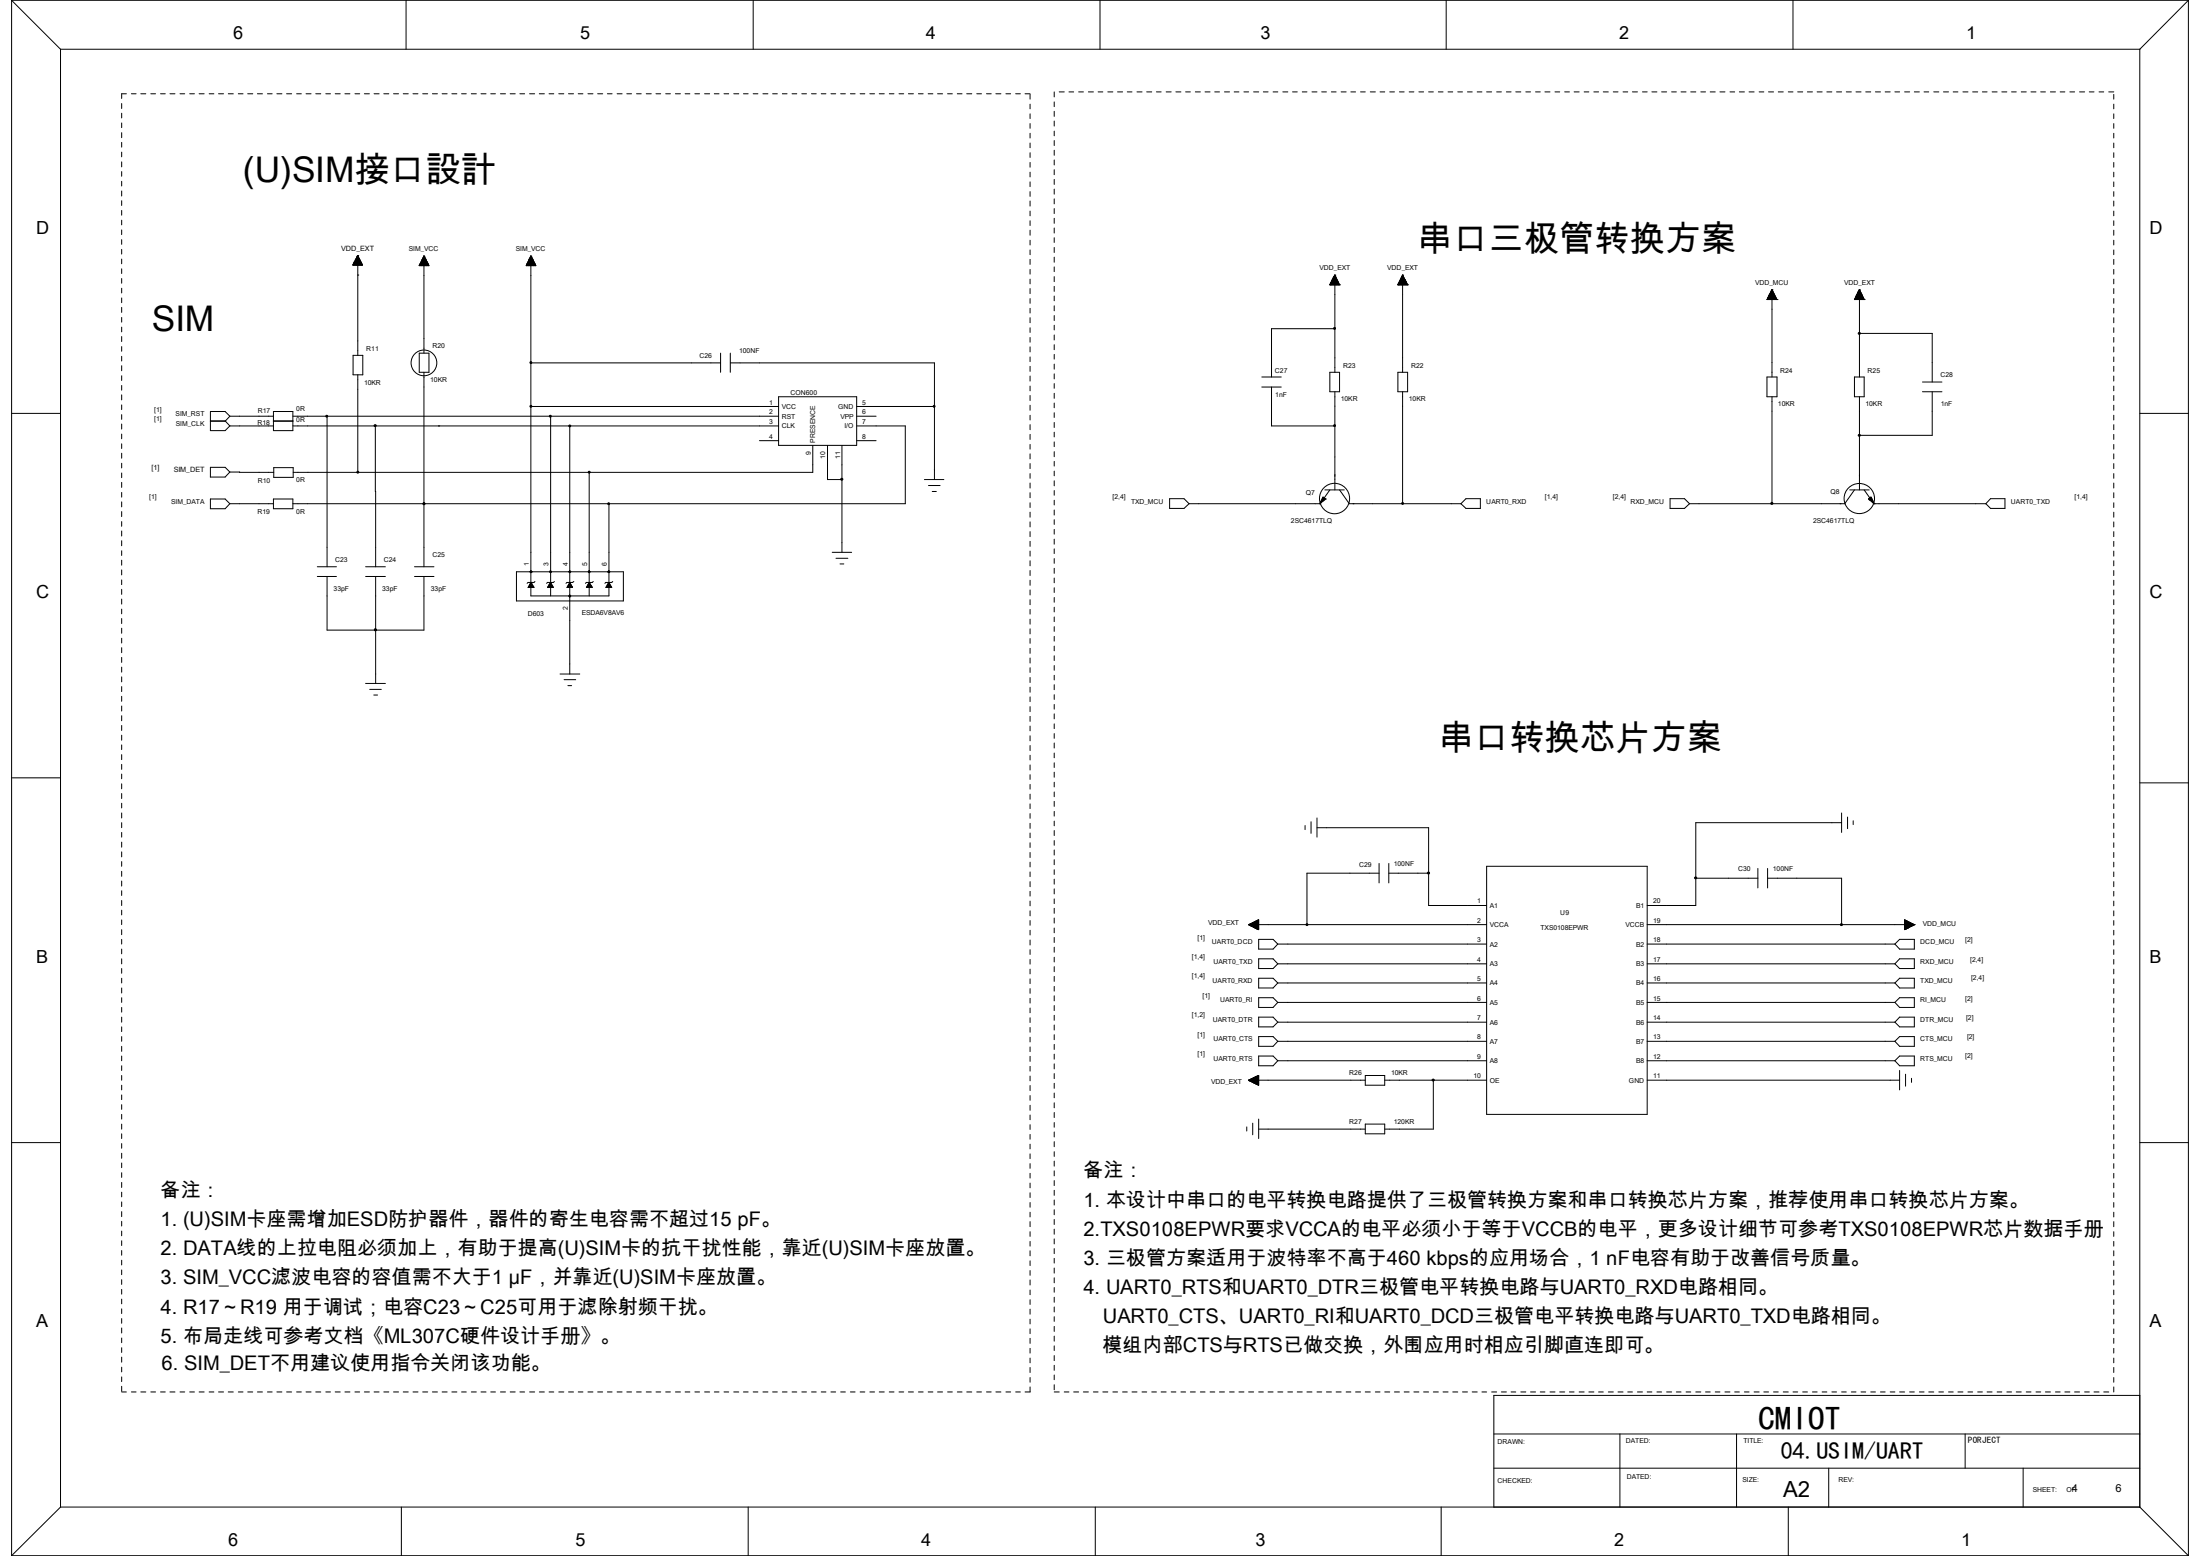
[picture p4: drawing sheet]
<svg xmlns="http://www.w3.org/2000/svg" width="297mm" height="210mm" viewBox="0 0 297 210" stroke-linecap="round" stroke-linejoin="round" font-family="sans-serif">
<g fill="none" stroke="#000" stroke-width=".14">
<path d="M1.6 0l6.6 6.6M1.6 0v210M1.6 0h293.8M8.2 6.6h280.7M8.2 6.6v196.8M16.4 14v.6M16.4 15.3v.6M16.4 16.6v.6M16.4 17.9v.7M16.4 19.2v.7M17.1 12.7h-.7v.6M17.7 12.7h.7"/>
<path d="M19 12.7h.7M20.4 12.7h.6M21.7 12.7h.6M22.9 12.7h.7M24.3 12.7h.6M25.6 12.7h.6M26.9 12.7h.7M28.2 12.7h.7M29.5 12.7h.7M30.8 12.7h.7M32.2 12.7h.6M33.4 12.7h.7"/>
<path d="M34.8 12.7h.6M36.1 12.7h.6M37.4 12.7h.7M38.7 12.7h.7M40 12.7h.7M41.3 12.7h.7M42.6 12.7h.7M44 12.7h.6M45.3 12.7h.6M46.6 12.7h.6M47.9 12.7h.7M49.2 12.7h.7"/>
<path d="M50.5 12.7h.7M51.8 12.7h.7M53.1 12.7h.7M54.4 12.7h.7M54.8 0v6.6M55.8 12.7h.6M57.1 12.7h.6M58.4 12.7h.7M59.7 12.7h.7M61 12.7h.7M62.3 12.7h.6M63.6 12.7h.7"/>
<path d="M64.9 12.7h.7M66.3 12.7h.6M67.6 12.7h.6M68.9 12.7h.7M70.2 12.7h.6M71.5 12.7h.7M72.8 12.7h.7M74.1 12.7h.7M75.4 12.7h.7M76.8 12.7h.6M78.1 12.7h.6M79.4 12.7h.7"/>
<path d="M80.7 12.7h.7M82 12.7h.6M83.3 12.7h.7M84.6 12.7h.7M85.9 12.7h.7M87.2 12.7h.7M88.6 12.7h.6M89.9 12.7h.6M91.2 12.7h.7M92.5 12.7h.6M93.8 12.7h.6M95.1 12.7h.7"/>
<path d="M96.4 12.7h.7M97.7 12.7h.7M99.1 12.7h.6M100.4 12.7h.6M101.7 0v6.6M101.7 12.7h.6M103 12.7h.7M104.3 12.7h.6M105.6 12.7h.7M106.9 12.7h.7M108.2 12.7h.7M109.6 12.7h.6"/>
<path d="M110.9 12.7h.6M112.2 12.7h.6M113.5 12.7h.6M114.8 12.7h.6M116.1 12.7h.7M117.4 12.7h.7M118.7 12.7h.7M120.1 12.7h.6M121.4 12.7h.6M122.6 12.7h.7M124 12.7h.6M125.3 12.7h.6"/>
<path d="M126.6 12.7h.7M127.9 12.7h.7M129.2 12.7h.7M130.5 12.7h.7M131.9 12.7h.6M133.2 12.7h.6M134.5 12.7h.6M135.8 12.7h.6M137.1 12.7h.7M138.4 12.7h.7M139.1 12.7v.7M139.1 14.1v.6"/>
<path d="M139.1 15.4v.6M139.1 16.7v.6M139.1 18v.6M139.1 19.3v.6M142.3 12.4v.7M142.3 13.8v.6M142.3 15v.7M142.3 16.3v.7M142.3 17.7v.6M142.3 19v.6M143 12.4h.7M144.3 12.4h.6"/>
<path d="M145.6 12.4h.7M146.9 12.4h.7M148.3 12.4h.6M148.5 0v6.6M149.6 12.4h.6M150.9 12.4h.7M152.2 12.4h.6M153.5 12.4h.7M154.8 12.4h.7M156.1 12.4h.7M157.4 12.4h.7M158.7 12.4h.7"/>
<path d="M160.1 12.4h.6M161.4 12.4h.7M162.7 12.4h.7M164 12.4h.6M165.3 12.4h.7M166.6 12.4h.7M167.9 12.4h.7M169.2 12.4h.7M170.6 12.4h.6M171.9 12.4h.6M173.2 12.4h.7M174.5 12.4h.6"/>
<path d="M175.8 12.4h.6M177.1 12.4h.7M178.4 12.4h.7M179.7 12.4h.7M181.1 12.4h.6M182.4 12.4h.6M183.7 12.4h.6M185 12.4h.7M186.3 12.4h.6M187.6 12.4h.7M188.9 12.4h.7M190.2 12.4h.7"/>
<path d="M191.6 12.4h.6M192.9 12.4h.6M194.2 12.4h.6M195.2 0v6.6M195.5 12.4h.6M196.8 12.4h.6M198.1 12.4h.7M199.4 12.4h.7M200.7 12.4h.7M202.1 12.4h.6M203.4 12.4h.6M204.6 12.4h.7"/>
<path d="M206 12.4h.6M207.3 12.4h.6M208.6 12.4h.7M209.9 12.4h.7M211.2 12.4h.7M212.5 12.4h.7M213.9 12.4h.6M215.2 12.4h.6M216.5 12.4h.6M217.8 12.4h.6M219.1 12.4h.7M220.4 12.4h.7"/>
<path d="M221.7 12.4h.7M223 12.4h.7M224.3 12.4h.7M225.7 12.4h.6M226.9 12.4h.7M228.3 12.4h.6M229.6 12.4h.7M230.9 12.4h.7M232.2 12.4h.7M233.6 12.4h.6M234.8 12.4h.7M236.1 12.4h.7"/>
<path d="M237.5 12.4h.6M238.8 12.4h.6M240.1 12.4h.6M241.4 12.4h.7M242.1 0v6.6M242.7 12.4h.7M244 12.4h.7M245.3 12.4h.7M246.6 12.4h.7M247.9 12.4h.7M249.3 12.4h.6M250.6 12.4h.6"/>
<path d="M251.9 12.4h.7M253.2 12.4h.7M254.5 12.4h.7M255.8 12.4h.7M257.1 12.4h.7M258.4 12.4h.7M259.8 12.4h.6M261.1 12.4h.6M262.4 12.4h.7M263.7 12.4h.6M265 12.4h.7M266.3 12.4h.7"/>
<path d="M267.6 12.4h.7M268.9 12.4h.7M270.3 12.4h.6M271.6 12.4h.6M272.9 12.4h.7M274.2 12.4h.7M275.5 12.4h.6M276.8 12.4h.7M278.1 12.4h.7M279.4 12.4h.7M280.8 12.4h.6M282.1 12.4h.6"/>
<path d="M283.4 12.4h.6M284.7 12.4h.7M285.4 12.7v.7M285.4 14.1v.6M285.4 15.4v.6M285.4 16.7v.6M285.4 18v.6M285.4 19.3v.6M288.9 6.6v196.8M295.4 0l-6.5 6.6M295.4 0v210M16.4 20.5v.7"/>
<path d="M16.4 21.8v.7M16.4 23.2v.6M16.4 24.5v.6M16.4 25.8v.7M16.4 27.1v.6M16.4 28.4v.6M16.4 29.7v.7M16.4 31v.7M16.4 32.3v.7M16.4 33.7v.6M16.4 35v.6M16.4 36.3v.6"/>
<path d="M16.4 37.6v.6M16.4 38.9v.6M47.7 35.6h1.2v.2M47.8 35.6h1M47.8 35.5v.3M47.8 35.5h1v.3M47.8 35.5h1M47.8 35.4v.4M47.8 35.4h.9M47.8 35.3h.9v.5M47.8 35.3v.5M47.9 35.3h.8"/>
<path d="M47.9 35.3h.7M47.9 35.2v.6M48 35.2h.6M48 35.1h.6M48 35.1v.7M48 35h.6v.8M48.1 34.9h.4M48.1 34.9h.4v.9M48.1 34.8v1M48.1 34.8h.3M48.2 34.8h.2M48.2 34.7h.2v1.1"/>
<path d="M48.2 34.6v1.2M48.2 34.7h.1M48.2 34.6h.1M48.2 34.5v1.3M48.3 34.6h.1M48.3 34.5h.1M48.3 37.1h.1M48.3 34.5v13.5M48.3 34.5l-.7 1.3h1.3M48.3 34.5l.6 1.3M48.3 34.6v1.2M48.4 34.8v1"/>
<path d="M48.5 35h-.5v.8M48.6 35.1v.7M48.6 35.2v.6M48.8 35.4v.4M48.9 35.6h-1.2v.2M48.9 35.7l-1.2 .1M48.9 35.7v.1M56.6 35.8v.1M56.6 35.8h1.3M56.7 35.8h1.2v.1M56.7 35.7h1.1M56.7 35.6v.3"/>
<path d="M56.7 35.6h1.1M56.7 35.6h1.1v.3M56.8 35.6h.9M56.8 35.5h.9M56.9 35.4h.8v.5M56.9 35.3h.7M56.9 35.3v.6M56.9 35.3h.7v.6M56.9 35.2h.7M56.9 35.1v.8M57 35.1h.6M57 35.1h.5"/>
<path d="M57 35v.9M57 35h.5M57.1 35h.4v.9M57.1 34.9h.3M57.1 34.9v1M57.1 34.8h.3M57.1 34.8v1.1M57.1 34.8h.3v1.1M57.1 34.7v1.2M57.2 34.7h.1M57.2 34.6v1.3M57.2 34.6h.1"/>
<path d="M57.2 34.5v13.2M57.2 34.5l-.6 1.4M57.2 34.5l.7 1.4h-1.3M57.3 34.6v1.3M57.4 34.8v1.1M57.5 35.1v.8M57.6 35.2v.7M57.7 35.3h-.8v.6M57.7 35.5h-.9v.4M57.7 35.5v.4M57.8 35.7v.2M71.1 35.8h1.2"/>
<path d="M71.1 35.9v-.1h1.2v.1M71.1 35.7h1.2M71.1 35.6v.3M71.2 35.6h1M71.2 35.6h1v.3M71.2 35.6v.3M71.2 35.5h1M71.2 35.5v.4M71.2 35.5h.9M71.3 35.4h.8v.5M71.3 35.9v-.6h.8v.6M71.3 35.3h.8"/>
<path d="M71.4 35.1v.8M71.4 35.2h.6M71.4 35.1h.6M71.4 35v.9M71.5 35h.4v.9M71.5 35h.4M71.5 34.9v1M71.5 34.9h.4M71.5 34.9h.3M71.5 34.8h.3v1.1M71.5 34.8v1.1M71.6 34.8h.2v1.1"/>
<path d="M71.6 34.6v1.3M71.6 34.7h.1M71.7 34.6h.1M71.7 34.5v45.9h10.5v-12.4M71.7 34.5l.6 1.4h-1.3zM71.7 34.6v1.3M71.8 34.7h-.2v1.2M72 35.1v.8M72 35.2v.7M72.1 35.3h-.8v.6M72.2 35.5v.4M72.3 35.7v.2"/>
<path d="M139.1 20.6v.7M139.1 21.9v.7M139.1 23.2v.7M139.1 24.6v.6M139.1 25.9v.6M139.1 27.1v.7M139.1 28.5v.6M139.1 29.8v.6M139.1 31.1v.6M139.1 32.4v.7M139.1 33.7v.7M139.1 35v.7"/>
<path d="M139.1 36.4v.6M139.1 37.7v.6M139.1 38.9v.7M142.3 20.3v.7M142.3 21.6v.7M142.3 22.9v.7M142.3 24.2v.7M142.3 25.5v.7M142.3 26.8v.7M142.3 28.2v.6M142.3 29.5v.6M142.3 30.8v.7"/>
<path d="M142.3 32.1v.6M142.3 33.4v.7M142.3 34.7v.7M142.3 36v.7M142.3 37.3v.7M142.3 38.7v.6M142.3 40v.6M179.5 38.4h.1M179.5 38.4h1.3M179.6 38.4h1.2M179.6 38.3v.1M179.6 38.3h1.2"/>
<path d="M179.6 38.2h1.1v.2M179.6 38.2v.2M179.7 38.2h1M179.7 38.1h1v.3M179.7 38.1h.9M179.7 38.1v.3M179.7 38.4v-.4h.9v.4M179.7 38h.9M179.8 37.9h.8v.5M179.8 37.9v.5M179.8 37.9h.8M179.8 38.4v-.6h.7v.6"/>
<path d="M179.9 37.8h.6M179.9 37.7h.6v.7M179.9 37.7v.7M179.9 37.7h.6M180 37.6h.4v.8M180 37.5h.4v.9M180 37.4h.3v1M180 37.3v1.1M180.1 37.3h.2M180.1 37.3h.2v1.1M180.2 37.2h.1M180.2 37.1v1.3"/>
<path d="M180.2 37.1h.1M180.2 37.1v13.1M180.2 37.1l-.7 1.3M180.2 37.1l.6 1.3M180.3 37.3h-.2v1.1M180.3 37.4h-.3v1M180.4 37.5h-.4v.9M180.8 38.4h.1M188.7 38.4h.1M188.7 38.4h1.3M188.8 38.4h1.2M188.8 38.3h1.1"/>
<path d="M188.8 38.3v.1M188.8 38.2h1.1v.2M188.9 38.1h1v.3M188.9 38.1h1M188.9 38.1v.3M188.9 38.4v-.4h.9v.4M189 38h.8M189 37.9h.8v.5M189 37.9v.5M189 37.9h.7M189 38.4v-.6h.7v.6M189.1 37.8h.6"/>
<path d="M189.1 37.7h.6v.7M189.1 37.6h.5v.8M189.2 37.5h.3v.9M189.2 37.4v1M189.2 37.4h.3M189.2 37.4h.3v1M189.2 37.3v1.1M189.3 37.3h.2M189.3 37.3h.1v1.1M189.3 37.3v1.1M189.3 37.3h.1M189.4 37.1h.1"/>
<path d="M189.4 37.1v13.1M189.4 37.2v1.2M189.4 37.1l-.7 1.3M189.4 37.1l.6 1.3M189.6 37.5h-.5v.9M189.7 37.7h-.6v.7M189.9 38.2h-1.1v.2M190 38.4h.1M238.8 40v.4M238.8 40h.8M238.8 39.9h.8M238.8 39.8v.6"/>
<path d="M238.8 39.8h.8M238.9 39.8h.7v.6M238.9 39.7h.6M238.9 39.6v.8M239 39.6h.4v.8M239.1 39.5h.3M239.1 39.5h.3v.9M239.1 39.4v1M239.1 39.4h.3M239.1 39.3v1.1M239.1 39.3h.2M239.1 39.3h.2v1.1"/>
<path d="M239.1 39.2v1.2M239.2 39.2h.1M239.2 39.1v1.3M239.2 39.1h.1M239.2 39.1v11.8M239.2 39.1l-.7 1.3M239.2 39.1l.7 1.3M239.3 39.2v1.2M239.4 39.4v1M239.4 39.5h-.4v.9M239.5 39.8h-.6v.6M239.5 39.7v.7"/>
<path d="M239.6 39.9v.5M250.6 40v.4M250.6 40h.9M250.6 39.9h.8M250.6 39.8v.6M250.7 39.8h.7M250.7 39.8h.7v.6M250.7 39.7h.6M250.7 39.6v.8M250.8 39.6h.4v.8M250.8 39.5v.9M250.8 39.5h.4"/>
<path d="M250.8 39.4v1M250.9 39.5h.3v.9M250.9 39.4h.3M250.9 39.3v1.1M250.9 39.3h.2M251 39.3h.1v1.1M251 39.2v1.2M251 39.2h.1M251 39.1v1.3M251 39.1h.1M251 39.1v11.8M251 39.1l-.6 1.3"/>
<path d="M251 39.1l.7 1.3M251.1 39.2v1.2M251.2 39.4v1M251.3 39.8h-.6v.6M251.3 39.7v.7M251.4 39.9v.5M285.4 20.6v.7M285.4 21.9v.7M285.4 23.2v.7M285.4 24.6v.6M285.4 25.9v.6M285.4 27.1v.7"/>
<path d="M285.4 28.5v.6M285.4 29.8v.6M285.4 31.1v.6M285.4 32.4v.7M285.4 33.7v.7M285.4 35v.7M285.4 36.4v.6M285.4 37.7v.6M285.4 38.9v.7M1.6 55.8h6.6M16.4 40.2v.7M16.4 41.5v.7"/>
<path d="M16.4 42.8v.7M16.4 44.2v.6M16.4 45.4v.7M16.4 46.8v.6M16.4 48.1v.6M16.4 49.4v.6M16.4 50.7v.7M16.4 52v.7M16.4 53.3v.7M16.4 54.7v.6M16.4 56v.6M16.4 57.2v.7"/>
<path d="M16.4 58.6v.6M16.4 59.9v.6M28.4 56.8h2l.6 .7M31 56.2l-.6-.7h-2v2.6h2l.6-.6M31 56.2l-.6 .7h-2M31 56.2h5.9M31 57.5h5.9M36.9 55.5h2.6v2.6h-2.6zM36.9 56.9h2.6M36.9 56.8h2.6M39.5 56.2h65.6M39.5 57.5h65.6"/>
<path d="M44.2 56.2v20.3M47.7 48h1.3v2.6h-1.3zM48.3 50.6v13.2M50.7 57.5v19M56.6 47.7h1.3v2.5h-1.3zM57.2 50.2v26.3M59.2 57.5h.1M71.7 54.9h33.4M71.7 49h25.6M74.3 56.2v24.2M76.9 57.5v33.5M97.3 47.7v2.5"/>
<path d="M98.6 47.7v2.5M98.6 49h27.6v15.7M102.5 59.5h2.6M105.1 53.6h10.6v6.5h-10.6zM115.7 56.2h2.6M115.7 57.5h6.5v10.5h-82.7M115.7 54.9h10.5M115.7 59.5h2.6M139.1 40.3v.6M139.1 41.6v.6M139.1 42.9v.7M139.1 44.2v.7"/>
<path d="M139.1 45.6v.6M139.1 46.8v.7M139.1 48.2v.6M139.1 49.4v.7M139.1 50.8v.6M139.1 52.1v.6M139.1 53.4v.7M139.1 54.7v.7M139.1 56v.7M139.1 57.3v.7M139.1 58.6v.7M139.1 60v.6"/>
<path d="M142.3 41.3v.7M142.3 42.6v.7M142.3 43.9v.6M142.3 45.2v.7M142.3 46.5v.7M142.3 47.8v.7M142.3 49.1v.7M142.3 50.5v.6M142.3 51.8v.6M142.3 53.1v.7M142.3 54.4v.6M142.3 55.7v.6"/>
<path d="M142.3 57v.7M142.3 58.3v.7M142.3 59.6v.7M170.3 52.2h2.7M170.3 50.9h2.7M171.7 52.2v5.3h8.5M179.5 50.2h1.3v2.7h-1.3zM180.2 52.9v13.2M180.2 44.4h-8.5v6.5M188.7 50.2h1.3v2.7h-1.3zM189.4 52.9v15.1M238.5 40.4h.1"/>
<path d="M238.5 50.9h1.4v2.7h-1.4zM238.5 40.4h1.4M238.6 40.4h1.3M238.6 40.4v-.1h1.2v.1M238.6 40.3h1.2M238.7 40.2h1.1v.2M238.7 40.1h1M238.7 40.1v.3M238.8 40.1h.9v.3M239.2 53.6v14.4M239.6 40v.4M239.7 40.2h-1v.2"/>
<path d="M239.9 40.4h.1M250.4 40.4h.1M250.4 50.9h1.3v2.7h-1.3zM250.4 40.4h1.3M250.4 40.4h1.2M250.4 40.3h1.2M250.5 40.2h1.1v.2M250.5 40.1h1M250.5 40.1v.3M250.6 40.1h.9v.3M251 53.6v12.5M251 45h9.9v6.6"/>
<path d="M251.5 40v.4M251.5 40.2h-1v.2M251.6 40.3h-1.2v.1M251.6 40.3v.1M251.7 40.4h.1M259.5 52.9h2.7M259.5 51.6h2.7M260.9 52.9v5.9h-9.9M285.4 40.3v.6M285.4 41.6v.6M285.4 42.9v.7M285.4 44.2v.7"/>
<path d="M285.4 45.6v.6M285.4 46.8v.7M285.4 48.2v.6M285.4 49.4v.7M285.4 50.8v.6M285.4 52.1v.6M285.4 53.4v.7M285.4 54.7v.7M285.4 56v.7M285.4 57.3v.7M285.4 58.6v.7M285.4 60v.6"/>
<path d="M288.9 55.8h6.5M16.4 61.2v.6M16.4 62.5v.7M16.4 63.8v.7M16.4 65.1v.7M16.4 66.5v.6M16.4 67.7v.7M16.4 69v.7M16.4 70.4v.6M16.4 71.7v.6M16.4 73v.7M16.4 74.3v.7"/>
<path d="M16.4 75.6v.7M16.4 76.9v.7M16.4 78.3v.6M16.4 79.5v.7M28.4 67.4h2l.6 .6-.6 .7h-2zM28.4 63.1h2l.6 .6-.6 .7h-2zM31 68h5.9M31 63.7l6 .1M36.9 67.4h2.6v1.3h-2.6zM37 63.1h2.6v1.3h-2.6zM42.8 77.8h2.6M42.8 76.5h2.6"/>
<path d="M44.2 77.8v7.2h13v-7.2M48.3 63.8h.1M49.4 77.8h2.6M49.4 76.5h2.6M50.7 77.8v14.4M56 77.8h2.6M56 76.5h2.6M57.2 68h.1M69.7 77.2h14.5v3.9h-14.5zM71.4 79.2h.6M71.4 79.1v.2M71.5 79h.4"/>
<path d="M71.5 78.9v.4M71.5 78.9h.3M71.5 77.2l.2-.2 .1 .2-.1 .1zM71.6 78.8h.2M71.6 77v.3M71.6 78.7v.6M71.7 78.7h.1M71.7 78.6l.4 .7h-.8zM71.7 77h.1M71.8 77.1v.1M71.8 78.7v.6M71.9 79v.3"/>
<path d="M72.1 79.2v.1M72.2 78.5l-.1 .1h-.8l-.1 .1M74 79.2h.6M74 79.1v.2M74.1 79h.4M74.1 78.9v.4M74.2 78.9h.3M74.2 77.2l.1-.2 .2 .2-.2 .1zM74.3 78.8h.1M74.3 77v.3M74.3 78.7v.6M74.3 77h.1"/>
<path d="M74.3 78.7h.1M74.3 78.6l.4 .7h-.8zM74.4 77.1v.1M74.4 78.7v.6M74.5 79v.3M74.6 79.2v.1M74.8 78.5l-.1 .1h-.8l-.1 .1M76.6 79.2h.7M76.6 79.1v.2M76.7 79h.5M76.8 78.9v.4M76.8 78.9h.3"/>
<path d="M76.8 77.2l.1-.2 .1 .2-.1 .1zM76.9 78.8h.1M76.9 77v.3M76.9 78.7v.6M76.9 78.7h.1M76.9 78.6l.4 .7h-.8zM76.9 77h.1M77 77.1v.1M77 78.7v.6M77.1 79v.3M77.3 79.2v.1M77.5 78.5l-.2 .1h-.8l-.1 .1"/>
<path d="M79.2 79.2h.7M79.2 79.1v.2M79.3 79h.5M79.4 78.9v.4M79.4 78.9h.3M79.4 77.2l.1-.2 .2 .2-.2 .1zM79.5 78.8h.1M79.5 77v.3M79.5 78.7v.6M79.5 78.7h.1M79.5 63.8h.1M79.5 63.8v16.6"/>
<path d="M79.5 78.6l.5 .7h-.8zM79.5 77h.1M79.6 77.1v.1M79.6 78.7v.6M79.8 79v.3M79.9 79.2v.1M80.1 78.5l-.1 .1h-.8l-.2 .1M81.9 79.2h.6M81.9 79.1v.2M82 79h.4M82 78.9h.3M82 78.9v.4"/>
<path d="M82 77.2l.2-.2 .1 .2-.1 .1zM82.1 78.8h.2M82.1 77v.3M82.1 78.7v.6M82.2 77h.1M82.2 78.7h.1M82.2 78.6l.4 .7h-.8zM82.3 77.1v.1M82.3 78.7v.6M82.4 79v.3M82.5 79.2v.1M82.7 78.5l-.1 .1h-.8l-.1 .1"/>
<path d="M109.7 60.1v3.7h-70.1M111.7 60.1v4.6h2M112.4 74.5h2.6M112.9 75.4h1.6M113.4 76.1h.5M113.7 60.1v14.4M124.8 64.7h2.6M125.3 65.5h1.6M125.9 66.3h.5M139.1 61.3v.6M139.1 62.6v.6M139.1 63.9v.7"/>
<path d="M139.1 65.2v.7M139.1 66.5v.7M139.1 67.9v.6M139.1 69.1v.7M139.1 70.4v.7M139.1 71.8v.6M139.1 73.1v.6M139.1 74.4v.7M139.1 75.7v.7M139.1 77v.7M139.1 78.3v.7M139.1 79.6v.7"/>
<path d="M142.3 61v.6M142.3 62.3v.6M142.3 63.6v.6M142.3 64.9v.7M142.3 66.2v.6M142.3 67.5v.7M142.3 68.8v.7M142.3 70.1v.7M142.3 71.5v.6M142.3 72.8v.6M142.3 74.1v.6M142.3 75.4v.6"/>
<path d="M142.3 76.7v.7M142.3 78v.7M142.3 79.3v.7M157.9 67.3h2l.6 .7-.6 .6h-2zM160.5 68h17.7M178.2 68h.1M178.3 67.9l-.1 .1M178.3 67.7v.2M178.4 67.6h.2M178.4 67.6h.3M178.5 67.4h.4M178.6 67.3h.3v.1"/>
<path d="M178.6 67.2v.4M178.6 67.1h.1M178.6 67.1v.5M178.7 67.2v.3M178.9 66.1h2.6M178.9 67.5h-.5v.3h-.1M178.9 67.4h.1M178.9 67.4l-.7 .6M178.9 67.4l-.3-.3-.4 .9M179.5 66.1l-1.3 1.9M180.8 66.1l1.4 1.9h15M197.9 67.3h2v1.3h-2l-.7-.6z"/>
<path d="M225.5 67.3h1.9l.7 .7-.7 .6h-1.9zM249.7 66.1h2.6M250.4 66.1l-1.4 1.9h-20.9M251.7 66.1l1.3 1.9h15.1M252.3 67.4h.4v.3M252.3 67.4l.7 .6M252.3 67.4l.3-.3 .4 .9M252.3 67.3v.1M252.3 67.5h.5M252.3 67.3h.4M252.4 67.2v.3M252.5 67.6h.3"/>
<path d="M252.5 67.1h.1v.5h.3M252.5 67.1v.5M252.8 67.8h.1M252.9 67.6v.3M252.9 67.9h.1M253 68h.1M268.7 67.3h2v1.3h-2l-.6-.6zM285.4 61.3v.6M285.4 62.6v.6M285.4 63.9v.7M285.4 65.2v.7M285.4 66.5v.7"/>
<path d="M285.4 67.9v.6M285.4 69.1v.7M285.4 70.4v.7M285.4 71.8v.6M285.4 73.1v.6M285.4 74.4v.7M285.4 75.7v.7M285.4 77v.7M285.4 78.3v.7M285.4 79.6v.7M16.4 80.9v.6M16.4 82.2v.6"/>
<path d="M16.4 83.5v.7M16.4 84.8v.7M16.4 86.1v.7M16.4 87.4v.7M16.4 88.7v.7M16.4 90v.7M16.4 91.4v.6M16.4 92.7v.6M16.4 94v.7M16.4 95.3v.7M16.4 96.6v.7M16.4 97.9v.7"/>
<path d="M16.4 99.2v.7M49.4 92.2h2.6M49.9 93h1.6M50.5 93.8h.5M50.7 85h.1M75.6 91h2.7M76.2 91.7h1.5M76.7 92.5h.5M76.8 80.4l.1-.1 .1 .1-.1 .2zM76.8 80.5h.2M76.9 80.3v.2M76.9 80.3h.1"/>
<path d="M77 80.4v.1M139.1 80.9v.7M139.1 82.3v.6M139.1 83.6v.6M139.1 84.9v.7M139.1 86.2v.6M139.1 87.5v.7M139.1 88.8v.7M139.1 90.1v.7M139.1 91.4v.7M139.1 92.8v.6M139.1 94.1v.6"/>
<path d="M139.1 95.4v.7M139.1 96.7v.7M139.1 98v.6M139.1 99.3v.7M142.3 80.6v.7M142.3 82v.6M142.3 83.3v.6M142.3 84.6v.6M142.3 85.9v.6M142.3 87.2v.6M142.3 88.5v.7M142.3 89.8v.7"/>
<path d="M142.3 91.1v.7M142.3 92.4v.7M142.3 93.8v.6M142.3 95.1v.6M142.3 96.4v.6M142.3 97.7v.6M142.3 99v.7M285.4 80.9v.7M285.4 82.3v.6M285.4 83.6v.6M285.4 84.9v.7M285.4 86.2v.6"/>
<path d="M285.4 87.5v.7M285.4 88.8v.7M285.4 90.1v.7M285.4 91.4v.7M285.4 92.8v.6M285.4 94.1v.6M285.4 95.4v.7M285.4 96.7v.7M285.4 98v.6M285.4 99.3v.7M1.6 105h6.6M16.4 100.5v.7"/>
<path d="M16.4 101.9v.6M16.4 103.2v.6M16.4 104.5v.6M16.4 105.8v.7M16.4 107.1v.7M16.4 108.4v.7M16.4 109.7v.7M16.4 111v.7M16.4 112.4v.6M16.4 113.7v.6M16.4 115v.7M16.4 116.3v.6"/>
<path d="M16.4 117.6v.7M16.4 118.9v.7M139.1 100.6v.7M139.1 101.9v.7M139.1 103.3v.6M139.1 104.6v.6M139.1 105.9v.6M139.1 107.2v.7M139.1 108.5v.6M139.1 109.8v.6M139.1 111.1v.7M139.1 112.4v.7"/>
<path d="M139.1 113.7v.7M139.1 115.1v.6M139.1 116.4v.6M139.1 117.7v.6M139.1 119v.7M142.3 100.3v.7M142.3 101.6v.7M142.3 103v.6M142.3 104.2v.7M142.3 105.6v.6M142.3 106.9v.6M142.3 108.2v.6"/>
<path d="M142.3 109.5v.7M142.3 110.8v.7M142.3 112.1v.7M142.3 113.5v.6M142.3 114.7v.7M142.3 116v.7M142.3 117.4v.6M142.3 118.7v.6M142.3 120v.6M176.2 111.4v.6M177 110.9v1.6M177.8 111.7h15.1v10.5h7.8"/>
<path d="M177.8 110.4v2.6M186.2 116.5v2.7M186.2 117.9h-9.8v6.9M187.5 116.5v2.7M187.5 117.9h5.4M200.7 116.9h21.7v33.5h-21.7zM228.9 118.5h8.4M237.3 117.2v2.6M238.6 117.2v2.6M238.6 118.5h10v6.3M248.6 111h-19.7v11.2h-6.5M248.6 109.7v2.7"/>
<path d="M249.4 110.3v1.5M250.2 110.8v.5M285.4 100.6v.7M285.4 101.9v.7M285.4 103.3v.6M285.4 104.6v.6M285.4 105.9v.6M285.4 107.2v.7M285.4 108.5v.6M285.4 109.8v.6M285.4 111.1v.7M285.4 112.4v.7"/>
<path d="M285.4 113.7v.7M285.4 115.1v.6M285.4 116.4v.6M285.4 117.7v.6M285.4 119v.7M288.9 105.7h6.5M16.4 120.2v.7M16.4 121.5v.7M16.4 122.9v.6M16.4 124.2v.6M16.4 125.5v.7M16.4 126.8v.6"/>
<path d="M16.4 128.1v.6M16.4 129.4v.7M16.4 130.7v.7M16.4 132v.7M16.4 133.3v.7M16.4 134.7v.6M16.4 136v.6M16.4 137.3v.7M16.4 138.6v.6M16.4 139.9v.6M139.1 120.3v.6M139.1 121.6v.7"/>
<path d="M139.1 122.9v.7M139.1 124.2v.7M139.1 125.6v.6M139.1 126.9v.7M139.1 128.2v.6M139.1 129.5v.6M139.1 130.8v.6M139.1 132.1v.7M139.1 133.4v.7M139.1 134.7v.7M139.1 136.1v.6M139.1 137.4v.6"/>
<path d="M139.1 138.7v.6M139.1 140v.6M142.3 121.3v.7M142.3 122.6v.7M142.3 123.9v.7M142.3 125.3v.6M142.3 126.5v.7M142.3 127.8v.7M142.3 129.2v.6M142.3 130.5v.6M142.3 131.8v.7M142.3 133.1v.7"/>
<path d="M142.3 134.4v.7M142.3 135.7v.7M142.3 137v.7M142.3 138.3v.7M142.3 139.7v.6M168.6 124.8h32.1M168.6 124.8h.1M168.7 124.8v.1h1.2M168.7 124.9h1.2M168.8 125h1.1M168.8 124.7v.2M168.9 124.7v.3"/>
<path d="M168.9 124.7h1M169 124.6v.4h.9M169 124.6v.4M169 124.6h.9M169 124.6v.5M169.1 124.5v.6h.8M169.1 124.5h.8M169.2 125.1h.7M169.2 124.5v.6M169.2 124.5v.7M169.3 124.5v.7h.6M169.3 124.5h.6"/>
<path d="M169.3 124.4v.8M169.5 124.4v.9M169.5 124.4v.9h.4M169.5 124.4h.4M169.5 124.3v1M169.6 124.3v1h.3M169.6 124.3h.3M169.7 124.2v1.2M169.7 124.2v1.2h.2M169.8 124.2h.1M169.8 124.2v1.2M169.9 124.2v1.3"/>
<path d="M169.9 124.2v1.3l-1.3-.7M169.9 126.8h2l.6 .6-.6 .7h-2zM169.9 129.4h2l.6 .7-.6 .6h-2zM169.9 132h2l.6 .7-.6 .6h-2zM169.9 134.7h2l.6 .6-.6 .7h-2zM169.9 137.3h2l.6 .7-.6 .6h-2zM169.9 139.9h2l.6 .6-.6 .7h-2zM169.9 124.2l-1.3 .6M169.9 124.2h-.1v1.2h.1M169.9 124.4h-.5v.9h.5M169.9 124.8h-1.2v.1M169.9 124.7h-1.1v.2"/>
<path d="M169.9 124.5h-.7v.6M172.5 127.4h28.2M172.5 130.1h28.2M172.5 132.7h28.2M172.5 135.3h28.2M172.5 138h28.2M222.4 124.8h36M222.4 127.4h33.4M222.4 130.1h33.4M222.4 132.7h33.4M222.4 135.3h33.4M222.4 138h33.4"/>
<path d="M255.8 127.4l.7-.6h1.9v1.3h-1.9zM255.8 132.7l.7-.7h1.9v1.3h-1.9zM255.8 135.3l.7-.6h1.9v1.3h-1.9zM256.5 129.4h1.9v1.3h-1.9l-.7-.6zM256.5 137.3h1.9v1.3h-1.9l-.7-.6zM256.5 139.9h1.9v1.3h-1.9l-.7-.7zM257.1 124.3h.3v1h-.3M257.1 125.3h.5M257.1 124.5h.6v.7h-.6M257.1 125.1h.8M257.1 125h1.1M257.1 124.9h1.2"/>
<path d="M257.1 124.9h1.3M257.1 124.8h1.3v.1M257.1 124.7h1.1v.2M257.1 124.7h1v.3M257.1 124.6h.9v.4M257.1 124.5h.8v.6M257.1 124.5h.7v.6M257.1 124.4h.5v.9M257.1 124.4h.4v.9M257.1 124.2h.2v1.2M257.1 124.2l.1 1.2M257.1 124.2v1.3l1.3-.7"/>
<path d="M257.1 124.2l1.3 .6M257.2 124.2v1.2h-.1M257.3 124.2v1.2h-.2M257.5 124.3v1M257.6 124.4v.9M257.7 124.4v.8M257.8 124.5v.7M257.9 124.5v.6M258 124.6v.5h-.9M258.1 124.6v.4h-1M258.2 124.7v.2M258.3 124.8v.1"/>
<path d="M258.4 124.8h.1M285.4 120.3v.6M285.4 121.6v.7M285.4 122.9v.7M285.4 124.2v.7M285.4 125.6v.6M285.4 126.9v.7M285.4 128.2v.6M285.4 129.5v.6M285.4 130.8v.6M285.4 132.1v.7M285.4 133.4v.7"/>
<path d="M285.4 134.7v.7M285.4 136.1v.6M285.4 137.4v.6M285.4 138.7v.6M285.4 140v.6M1.6 154.2h6.6M16.4 141.2v.7M16.4 142.5v.7M16.4 143.8v.7M16.4 145.2v.6M16.4 146.5v.6M16.4 147.8v.6"/>
<path d="M16.4 149.1v.6M16.4 150.4v.6M16.4 151.7v.7M16.4 153v.7M16.4 154.3v.7M16.4 155.7v.6M16.4 157v.6M16.4 158.3v.6M16.4 159.6v.7M139.1 141.3v.6M139.1 142.6v.7M139.1 143.9v.7"/>
<path d="M139.1 145.2v.7M139.1 146.5v.7M139.1 147.9v.6M139.1 149.2v.7M139.1 150.5v.6M139.1 151.8v.6M139.1 153.1v.7M139.1 154.4v.7M139.1 155.7v.7M139.1 157.1v.6M139.1 158.4v.6M139.1 159.7v.6"/>
<path d="M142.3 141v.6M142.3 142.3v.7M142.3 143.6v.7M142.3 144.9v.7M142.3 146.2v.7M142.3 147.5v.7M142.3 148.8v.7M142.3 150.2v.6M142.3 151.5v.6M142.3 152.8v.7M142.3 154.1v.7M142.3 155.4v.7"/>
<path d="M142.3 156.7v.7M142.3 158v.7M142.3 159.3v.7M168.3 152.1v.6M168.6 145.8h15.7M168.6 145.8l1.3-.6v1.3zM168.6 145.8h.1M168.7 145.8v.1h1.2M168.7 145.7v.2M168.7 145.8h1.2M168.7 145.9h1.2M168.8 145.7v.3h1.1"/>
<path d="M168.9 145.6v.4M168.9 145.6h1M169 145.6v.4h.9M169 145.6v.4M169.1 145.5v.6h.8M169.1 145.5h.8M169.1 151.6v1.6M169.2 145.5v.6M169.2 146.1h.7M169.3 145.5v.7h.6M169.3 145.4v.8M169.3 145.5h.6"/>
<path d="M169.5 145.4v.9M169.5 145.3v1h.4M169.6 145.3v1h.3M169.6 145.3h.3M169.7 145.2v1.1M169.7 145.2v1.2h.2M169.8 145.2h.1M169.8 145.2v1.2M169.9 145.2v1.3M169.9 152.4h14.4M169.9 142.5h2l.6 .7-.6 .6h-2zM169.9 151v2.7"/>
<path d="M169.9 145.7h-1.1v.2M169.9 145.6h-.9v.4M169.9 145.5h-.7v.6M169.9 145.4h-.5v.8h.5M169.9 145.3h-.4v1M169.9 145.2h-.1v1.2h.1M172.5 140.5h28.2M172.5 143.2h28.2M184.3 145.2h2.6v1.3h-2.6zM184.3 151.7h2.6v1.3h-2.6zM186.9 145.8h13.8M193.5 145.8v6.6h-6.6"/>
<path d="M222.4 140.5h33.4M222.4 143.2h33.4M222.4 145.8h34.1M256.5 142.5h1.9v1.3h-1.9l-.7-.6zM256.5 144.5v2.6M257.3 145v1.6M258.1 145.5v.6M285.4 141.3v.6M285.4 142.6v.7M285.4 143.9v.7M285.4 145.2v.7M285.4 146.5v.7"/>
<path d="M285.4 147.9v.6M285.4 149.2v.7M285.4 150.5v.6M285.4 151.8v.6M285.4 153.1v.7M285.4 154.4v.7M285.4 155.7v.7M285.4 157.1v.6M285.4 158.4v.6M285.4 159.7v.6M288.9 154.2h6.5M16.4 160.9v.6"/>
<path d="M16.4 162.2v.7M16.4 163.5v.7M16.4 164.8v.7M16.4 166.2v.6M16.4 167.5v.6M16.4 168.8v.6M16.4 170.1v.6M16.4 171.4v.6M16.4 172.7v.7M16.4 174v.7M16.4 175.3v.7M16.4 176.7v.6"/>
<path d="M16.4 178v.6M16.4 179.2v.7M139.1 161v.6M139.1 162.3v.6M139.1 163.6v.7M139.1 164.9v.7M139.1 166.2v.7M139.1 167.6v.6M139.1 168.8v.7M139.1 170.2v.6M139.1 171.5v.6M139.1 172.8v.6"/>
<path d="M139.1 174.1v.7M139.1 175.4v.7M139.1 176.7v.7M139.1 178.1v.6M139.1 179.4v.6M142.3 160.7v.6M142.3 162v.6M142.3 163.3v.7M142.3 164.6v.7M142.3 165.9v.7M142.3 167.2v.7M142.3 168.5v.7"/>
<path d="M142.3 169.8v.7M142.3 171.2v.6M142.3 172.5v.6M142.3 173.8v.6M142.3 175.1v.7M142.3 176.4v.7M142.3 177.7v.7M142.3 179v.7M285.4 161v.6M285.4 162.3v.6M285.4 163.6v.7M285.4 164.9v.7"/>
<path d="M285.4 166.2v.7M285.4 167.6v.6M285.4 168.8v.7M285.4 170.2v.6M285.4 171.5v.6M285.4 172.8v.6M285.4 174.1v.7M285.4 175.4v.7M285.4 176.7v.7M285.4 178.1v.6M285.4 179.4v.6M16.4 180.6v.6"/>
<path d="M16.4 181.9v.6M16.4 183.2v.7M16.4 184.5v.7M16.4 185.8v.7M16.4 187.1v.7M16.4 187.9h.7M17.7 187.9h.7M19 187.9h.7M20.4 187.9h.6M21.7 187.9h.6M22.9 187.9h.7M24.3 187.9h.6"/>
<path d="M25.6 187.9h.6M26.9 187.9h.7M28.2 187.9h.7M29.5 187.9h.7M30.8 187.9h.7M32.2 187.9h.6M33.4 187.9h.7M34.8 187.9h.6M36.1 187.9h.6M37.4 187.9h.7M38.7 187.9h.7M40 187.9h.7"/>
<path d="M41.3 187.9h.7M42.6 187.9h.7M44 187.9h.6M45.3 187.9h.6M46.6 187.9h.6M47.9 187.9h.7M49.2 187.9h.7M50.5 187.9h.7M51.8 187.9h.7M53.1 187.9h.7M54.4 187.9h.7M55.8 187.9h.6"/>
<path d="M57.1 187.9h.6M58.4 187.9h.7M59.7 187.9h.7M61 187.9h.7M62.3 187.9h.6M63.6 187.9h.7M64.9 187.9h.7M66.3 187.9h.6M67.6 187.9h.6M68.9 187.9h.7M70.2 187.9h.6M71.5 187.9h.7"/>
<path d="M72.8 187.9h.7M74.1 187.9h.7M75.4 187.9h.7M76.8 187.9h.6M78.1 187.9h.6M79.4 187.9h.7M80.7 187.9h.7M82 187.9h.6M83.3 187.9h.7M84.6 187.9h.7M85.9 187.9h.7M87.2 187.9h.7"/>
<path d="M88.6 187.9h.6M89.9 187.9h.6M91.2 187.9h.7M92.5 187.9h.6M93.8 187.9h.6M95.1 187.9h.7M96.4 187.9h.7M97.7 187.9h.7M99.1 187.9h.6M100.4 187.9h.6M101.7 187.9h.6M103 187.9h.7"/>
<path d="M104.3 187.9h.6M105.6 187.9h.7M106.9 187.9h.7M108.2 187.9h.7M109.6 187.9h.6M110.9 187.9h.6M112.2 187.9h.6M113.5 187.9h.6M114.8 187.9h.6M116.1 187.9h.7M117.4 187.9h.7M118.7 187.9h.7"/>
<path d="M120.1 187.9h.6M121.4 187.9h.6M122.6 187.9h.7M124 187.9h.6M125.3 187.9h.6M126.6 187.9h.7M127.9 187.9h.7M129.2 187.9h.7M130.5 187.9h.7M131.9 187.9h.6M133.2 187.9h.6M134.5 187.9h.6"/>
<path d="M135.8 187.9h.6M137.1 187.9h.7M139.1 187.2v.7h-.7M139.1 180.6v.7M139.1 182v.6M139.1 183.3v.6M139.1 184.6v.7M139.1 185.9v.7M142.3 187.9h.7M142.3 180.3v.7M142.3 181.7v.6M142.3 183v.6"/>
<path d="M142.3 184.3v.7M142.3 185.6v.6M142.3 186.9v.7M143.7 187.9h.6M144.9 187.9h.7M146.3 187.9h.6M147.6 187.9h.7M148.9 187.9h.7M150.2 187.9h.7M151.6 187.9h.6M152.8 187.9h.7M154.2 187.9h.6"/>
<path d="M155.5 187.9h.6M156.8 187.9h.6M158.1 187.9h.6M159.4 187.9h.7M160.7 187.9h.7M162.1 187.9h.6M163.4 187.9h.6M164.6 187.9h.7M166 187.9h.6M167.3 187.9h.6M168.6 187.9h.6M169.9 187.9h.7"/>
<path d="M171.2 187.9h.7M172.5 187.9h.7M173.9 187.9h.6M175.1 187.9h.7M176.4 187.9h.7M177.8 187.9h.6M179.1 187.9h.6M180.4 187.9h.7M181.7 187.9h.7M183 187.9h.7M184.3 187.9h.7M185.7 187.9h.6"/>
<path d="M186.9 187.9h.7M188.3 187.9h.6M189.6 187.9h.6M190.9 187.9h.7M192.2 187.9h.7M193.5 187.9h.7M194.8 187.9h.7M196.1 187.9h.7M197.4 187.9h.7M198.8 187.9h.6M200.1 187.9h.6M201.4 187.9h.7"/>
<path d="M201.7 193.5h87.2M201.7 198.2h87.2M202.7 187.9h.7M204 187.9h.6M205.3 187.9h.7M206.6 187.9h.7M207.9 187.9h.7M209.3 187.9h.6M210.6 187.9h.6M211.9 187.9h.6M213.2 187.9h.7M214.5 187.9h.7"/>
<path d="M215.8 187.9h.7M217.1 187.9h.7M218.4 187.9h.7M218.7 193.5v9.9M219.8 187.9h.6M221.1 187.9h.6M222.4 187.9h.6M223.7 187.9h.6M225 187.9h.7M226.3 187.9h.6M227.6 187.9h.7M228.9 187.9h.7"/>
<path d="M230.3 187.9h.6M231.6 187.9h.6M232.9 187.9h.7M234.2 187.9h.6M234.4 193.5v9.9M235.5 187.9h.6M236.8 187.9h.7M238.1 187.9h.7M239.4 187.9h.7M240.7 187.9h.7M242.1 187.9h.6M243.4 187.9h.6"/>
<path d="M244.7 187.9h.6M246 187.9h.6M246.9 198.2v5.2M247.3 187.9h.6M248.6 187.9h.7M249.9 187.9h.7M251.2 187.9h.7M252.6 187.9h.6M253.9 187.9h.6M255.2 187.9h.6M256.5 187.9h.6M257.8 187.9h.6"/>
<path d="M259.1 187.9h.7M260.4 187.9h.7M261.7 187.9h.7M263.1 187.9h.6M264.3 187.9h.7M265.3 193.5v4.7M265.7 187.9h.6M267 187.9h.6M268.3 187.9h.6M269.6 187.9h.7M270.9 187.9h.7M272.2 187.9h.7"/>
<path d="M273.1 198.2v5.2M273.6 187.9h.6M274.9 187.9h.6M276.1 187.9h.7M277.5 187.9h.6M278.8 187.9h.6M280.1 187.9h.7M281.4 187.9h.7M282.7 187.9h.7M284 187.9h.7M285.4 180.6v.7M285.4 182v.6"/>
<path d="M285.4 183.3v.6M285.4 184.6v.7M285.4 185.9v.7M285.4 187.2v.7M288.9 188.3h-87.2v15.1M1.6 210h293.8M8.2 203.4l-6.6 6.6M8.2 203.4h280.7M54.2 203.4v6.6M101 203.4v6.6M147.9 203.4v6.6M194.6 203.4v6.6"/>
<path d="M241.4 203.4v6.6M288.9 203.4l6.5 6.6"/>
<circle cx="57.2" cy="49" r="1.74"/>
<circle cx="180.2" cy="67.3" r="2.04"/>
<circle cx="251" cy="67.3" r="2.04"/>
</g>
<g fill="#000" stroke="#000" stroke-width=".14">
<path d="M50.5 57.4h.3v.1h-.3z" fill-rule="evenodd"/>
<path d="M250.9 58.7h.2v.1h-.2z" fill-rule="evenodd"/>
<path d="M250.9 44.9h.2v.2h-.2z" fill-rule="evenodd"/>
<path d="M113.5 64.6h.2v.2h-.2z" fill-rule="evenodd"/>
<path d="M239.1 67.9h.2v.1h-.2z" fill-rule="evenodd"/>
<path d="M192.7 117.7h.3v.2h-.3z" fill-rule="evenodd"/>
<path d="M228.8 118.4h.2v.2h-.2z" fill-rule="evenodd"/>
<path d="M248.5 124.7h.2v.2h-.2z" fill-rule="evenodd"/>
<path d="M193.4 145.7h.2v.2h-.2z" fill-rule="evenodd"/>
<circle cx="44.1" cy="56.2" r=".13"/>
<circle cx="71.7" cy="54.8" r=".13"/>
<circle cx="71.7" cy="48.9" r=".13"/>
<circle cx="74.3" cy="56.2" r=".13"/>
<circle cx="76.9" cy="57.5" r=".13"/>
<circle cx="126.1" cy="54.8" r=".13"/>
<circle cx="180.2" cy="57.4" r=".13"/>
<circle cx="180.2" cy="44.3" r=".13"/>
<circle cx="48.3" cy="63.7" r=".13"/>
<circle cx="57.2" cy="68" r=".13"/>
<circle cx="79.5" cy="63.7" r=".13"/>
<circle cx="82.2" cy="68" r=".13"/>
<circle cx="189.4" cy="67.9" r=".13"/>
<circle cx="50.7" cy="85" r=".13"/>
<circle cx="176.4" cy="124.8" r=".13"/>
</g>
<g font-size="4.8">
<text x="32.8" y="24.6">(U)SIM接口設計</text>
<text x="191.3" y="33.9">串口三极管转换方案</text>
<text x="20.5" y="44.7">SIM</text>
<text x="194.2" y="101.2">串口转换芯片方案</text>
</g>
<text font-size="4.5" x="237.4" y="193">CMIOT</text>
<text font-size="3.3" x="240.4" y="196.9">04.USIM/UART</text>
<text font-size="3" x="240.7" y="202">A2</text>
<g font-size="2.7">
<text x="21.7" y="161.5">备注：</text>
<text x="146.3" y="158.9">备注：</text>
<text x="21.7" y="165.5">1. (U)SIM卡座需增加ESD防护器件，器件的寄生电容需不超过15 pF。</text>
<text x="146.3" y="162.9">1. 本设计中串口的电平转换电路提供了三极管转换方案和串口转换芯片方案，推荐使用串口转换芯片方案。</text>
<text x="146.3" y="166.8">2.TXS0108EPWR要求VCCA的电平必须小于等于VCCB的电平，更多设计细节可参考TXS0108EPWR芯片数据手册</text>
<text x="21.7" y="169.4">2. DATA线的上拉电阻必须加上，有助于提高(U)SIM卡的抗干扰性能，靠近(U)SIM卡座放置。</text>
<text x="21.7" y="173.4">3. SIM_VCC滤波电容的容值需不大于1 μF，并靠近(U)SIM卡座放置。</text>
<text x="146.3" y="170.7">3. 三极管方案适用于波特率不高于460 kbps的应用场合，1 nF电容有助于改善信号质量。</text>
<text x="21.7" y="177.3">4. R17～R19 用于调试；电容C23～C25可用于滤除射频干扰。</text>
<text x="146.3" y="174.7">4. UART0_RTS和UART0_DTR三极管电平转换电路与UART0_RXD电路相同。</text>
<text x="148.9" y="178.6">UART0_CTS、UART0_RI和UART0_DCD三极管电平转换电路与UART0_TXD电路相同。</text>
<text x="21.7" y="181.2">5. 布局走线可参考文档《ML307C硬件设计手册》。</text>
<text x="21.8" y="185">6. SIM_DET不用建议使用指令关闭该功能。</text>
<text x="148.8" y="182.5">模组内部CTS与RTS已做交换，外围应用时相应引脚直连即可。</text>
</g>
<g font-size="2.4">
<text x="31.5" y="5.3">6</text>
<text x="78.3" y="5.3">5</text>
<text x="125" y="5.3">4</text>
<text x="170.2" y="5.3">3</text>
<text x="218.6" y="5.3">2</text>
<text x="265.4" y="5.3">1</text>
<text x="4.9" y="31.5">D</text>
<text x="290.2" y="31.5">D</text>
<text x="4.9" y="80.7">C</text>
<text x="290.2" y="80.7">C</text>
<text x="4.9" y="130">B</text>
<text x="290.2" y="130">B</text>
<text x="4.9" y="179.1">A</text>
<text x="290.2" y="179.1">A</text>
<text x="30.8" y="208.7">6</text>
<text x="77.7" y="208.7">5</text>
<text x="124.4" y="208.7">4</text>
<text x="169.5" y="208.7">3</text>
<text x="217.9" y="208.7">2</text>
<text x="264.8" y="208.7">1</text>
</g>
<g font-size="1.5">
<text x="279.7" y="201.3">4</text>
<text x="285.6" y="201.3">6</text>
</g>
<text font-size="1.2" x="265.7" y="194.7">PORJECT</text>
<g font-size="1">
<text x="46.1" y="33.8">VDD_EXT</text>
<text x="20.4" y="63.4">[1]</text>
<text x="23.5" y="63.7">SIM_DET</text>
</g>
<g font-size=".9">
<text x="55.2" y="33.9">SIM_VCC</text>
<text x="69.6" y="33.9">SIM_VCC</text>
<text x="178.1" y="36.5">VDD_EXT</text>
<text x="187.3" y="36.5">VDD_EXT</text>
<text x="236.9" y="38.4">VDD_MCU</text>
<text x="249" y="38.4">VDD_EXT</text>
<text x="49.4" y="47.3">R11</text>
<text x="58.4" y="47">R20</text>
<text x="99.8" y="47.7">100NF</text>
<text x="49.1" y="51.9">10KR</text>
<text x="58.1" y="51.6">10KR</text>
<text x="94.4" y="48.3">C26</text>
<text x="106.7" y="53.3">CON600</text>
<text x="172.1" y="50.3">C27</text>
<text x="172.2" y="53.6">1nF</text>
<text x="181.3" y="49.6">R23</text>
<text x="190.5" y="49.6">R22</text>
<text x="240.3" y="50.3">R24</text>
<text x="252.1" y="50.3">R25</text>
<text x="262" y="50.9">C28</text>
<text x="20.8" y="55.5">[1]</text>
<text x="20.8" y="56.9">[1]</text>
<text x="23.7" y="56.2">SIM_RST</text>
<text x="23.7" y="57.5">SIM_CLK</text>
<text x="34.8" y="57.4">R18</text>
<text x="34.8" y="55.8">R17</text>
<text x="40" y="55.5">0R</text>
<text x="40" y="57">0R</text>
<text x="103.8" y="54.6">1</text>
<text x="103.8" y="55.9">2</text>
<text x="103.8" y="57.2">3</text>
<text x="103.8" y="59.2">4</text>
<text x="105.5" y="55.2">VCC</text>
<text x="105.5" y="56.5">RST</text>
<text x="105.5" y="57.8">CLK</text>
<text x="110.1" y="59.7" transform="rotate(-90 110.1 59.7)">PRESENCE</text>
<text x="113.2" y="55.2">GND</text>
<text x="113.5" y="56.5">VPP</text>
<text x="114" y="57.8">I/O</text>
<text x="116.4" y="54.6">5</text>
<text x="116.4" y="55.9">6</text>
<text x="116.4" y="57.2">7</text>
<text x="116.4" y="59.2">8</text>
<text x="181" y="54.2">10KR</text>
<text x="190.2" y="54.2">10KR</text>
<text x="240" y="54.8">10KR</text>
<text x="251.8" y="54.8">10KR</text>
<text x="262" y="54.8">1nF</text>
<text x="34.8" y="65.2">R10</text>
<text x="40" y="65.1">0R</text>
<text x="109.5" y="61.4" transform="rotate(-90 109.5 61.4)">9</text>
<text x="111.4" y="61.9" transform="rotate(-90 111.4 61.9)">10</text>
<text x="113.4" y="61.9" transform="rotate(-90 113.4 61.9)">11</text>
<text x="20.2" y="67.4">[1]</text>
<text x="23.1" y="68">SIM_DATA</text>
<text x="34.8" y="69.4">R19</text>
<text x="40" y="69.3">0R</text>
<text x="150.2" y="67.3">[2,4]</text>
<text x="152.7" y="68">TXD_MCU</text>
<text x="174.3" y="70.6">2SC4617TLQ</text>
<text x="176.3" y="66.8">Q7</text>
<text x="200.7" y="68">UART0_RXD</text>
<text x="208.6" y="67.3">[1,4]</text>
<text x="217.8" y="67.3">[2,4]</text>
<text x="220.1" y="68">RXD_MCU</text>
<text x="244.8" y="70.6">2SC4617TLQ</text>
<text x="247.1" y="66.6">Q8</text>
<text x="271.5" y="68">UART0_TXD</text>
<text x="280.1" y="67.3">[1,4]</text>
<text x="45.3" y="75.9">C23</text>
<text x="51.8" y="75.9">C24</text>
<text x="58.4" y="75.2">C25</text>
<text x="71.4" y="76.4" transform="rotate(-90 71.4 76.4)">1</text>
<text x="74" y="76.4" transform="rotate(-90 74 76.4)">3</text>
<text x="76.7" y="76.4" transform="rotate(-90 76.7 76.4)">4</text>
<text x="79.3" y="76.4" transform="rotate(-90 79.3 76.4)">5</text>
<text x="81.9" y="76.4" transform="rotate(-90 81.9 76.4)">6</text>
<text x="45" y="79.8">33pF</text>
<text x="51.6" y="79.8">33pF</text>
<text x="58.2" y="79.8">33pF</text>
<text x="71.2" y="83.1">D603</text>
<text x="76.7" y="82.4" transform="rotate(-90 76.7 82.4)">2</text>
<text x="78.5" y="83">ESDA6V8AV6</text>
<text x="183.5" y="117">C29</text>
<text x="188.2" y="116.9">100NF</text>
<text x="234.7" y="117.6">C30</text>
<text x="239.4" y="117.6">100NF</text>
<text x="163.1" y="124.8">VDD_EXT</text>
<text x="199.4" y="121.9">1</text>
<text x="199.4" y="124.5">2</text>
<text x="201.1" y="122.6">A1</text>
<text x="201.1" y="125.1">VCCA</text>
<text x="208" y="125.5">TXS0108EPWR</text>
<text x="210.7" y="123.5">U9</text>
<text x="219.5" y="125.1">VCCB</text>
<text x="220.9" y="122.6">B1</text>
<text x="223.2" y="124.5">19</text>
<text x="223.2" y="121.9">20</text>
<text x="259.6" y="124.9">VDD_MCU</text>
<text x="160.9" y="129.4">[1,4]</text>
<text x="161.7" y="126.8">[1]</text>
<text x="163.6" y="127.4">UART0_DCD</text>
<text x="163.8" y="130.1">UART0_TXD</text>
<text x="199.4" y="127.2">3</text>
<text x="199.4" y="129.8">4</text>
<text x="201.1" y="127.8">A2</text>
<text x="201.1" y="130.4">A3</text>
<text x="220.9" y="130.4">B3</text>
<text x="220.9" y="127.8">B2</text>
<text x="223.2" y="129.8">17</text>
<text x="223.2" y="127.2">18</text>
<text x="259.2" y="127.4">DCD_MCU</text>
<text x="259.2" y="130.1">RXD_MCU</text>
<text x="265.3" y="127.1">[2]</text>
<text x="266" y="129.8">[2,4]</text>
<text x="160.9" y="132">[1,4]</text>
<text x="160.9" y="137.3">[1,2]</text>
<text x="162.3" y="134.7">[1]</text>
<text x="163.7" y="132.7">UART0_RXD</text>
<text x="163.7" y="138">UART0_DTR</text>
<text x="164.7" y="135.3">UART0_RI</text>
<text x="199.4" y="132.4">5</text>
<text x="199.4" y="135">6</text>
<text x="199.4" y="137.7">7</text>
<text x="201.1" y="133">A4</text>
<text x="201.1" y="135.6">A5</text>
<text x="220.9" y="135.6">B5</text>
<text x="220.9" y="133">B4</text>
<text x="223.2" y="137.7">14</text>
<text x="223.2" y="135">15</text>
<text x="223.2" y="132.4">16</text>
<text x="259.2" y="132.7">TXD_MCU</text>
<text x="259.2" y="135.3">RI_MCU</text>
<text x="259.2" y="138">DTR_MCU</text>
<text x="265.3" y="135.1">[2]</text>
<text x="265.4" y="137.7">[2]</text>
<text x="266.1" y="132.3">[2,4]</text>
<text x="161.7" y="139.9">[1]</text>
<text x="161.7" y="142.6">[1]</text>
<text x="163.8" y="140.5">UART0_CTS</text>
<text x="163.8" y="143.2">UART0_RTS</text>
<text x="199.4" y="140.3">8</text>
<text x="199.4" y="142.9">9</text>
<text x="201.1" y="138.3">A6</text>
<text x="201.1" y="140.9">A7</text>
<text x="201.1" y="143.5">A8</text>
<text x="220.9" y="143.5">B8</text>
<text x="220.9" y="140.9">B7</text>
<text x="220.9" y="138.3">B6</text>
<text x="223.2" y="142.9">12</text>
<text x="223.2" y="140.3">13</text>
<text x="259.2" y="140.5">CTS_MCU</text>
<text x="259.2" y="143.2">RTS_MCU</text>
<text x="265.3" y="142.8">[2]</text>
<text x="265.6" y="140.2">[2]</text>
<text x="163.5" y="146.3">VDD_EXT</text>
<text x="182.2" y="145.2">R26</text>
<text x="187.8" y="145.2">10KR</text>
<text x="198.9" y="145.5">10</text>
<text x="201.1" y="146.1">OE</text>
<text x="219.9" y="146.1">GND</text>
<text x="223.2" y="145.5">11</text>
<text x="182.2" y="151.7">R27</text>
<text x="188.2" y="151.7">120KR</text>
<text x="202.2" y="194.9">DRAWN:</text>
<text x="219.5" y="194.7">DATED:</text>
<text x="235.4" y="194.7">TITLE:</text>
<text x="202.2" y="200.2">CHECKED:</text>
<text x="219.6" y="199.6">DATED:</text>
<text x="235.2" y="200">SIZE:</text>
<text x="248.2" y="200">REV:</text>
<text x="274.4" y="201.4">SHEET:</text>
<text x="279" y="201.4">OF</text>
</g>
</svg>
